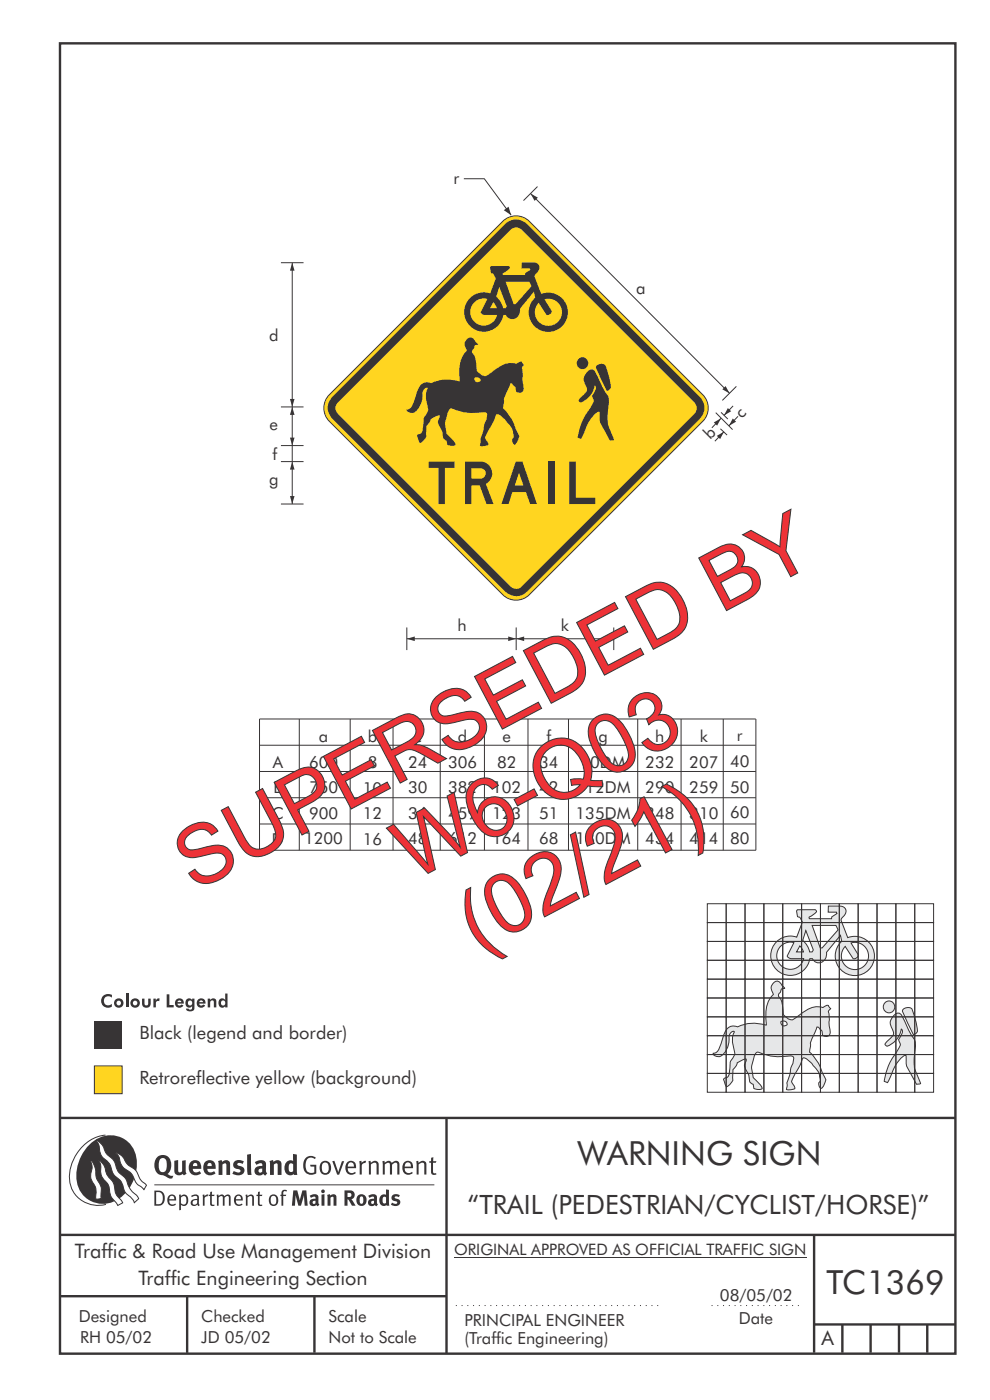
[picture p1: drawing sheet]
<svg xmlns="http://www.w3.org/2000/svg" width="210mm" height="297mm" viewBox="0 0 210 297" stroke-linecap="round" stroke-linejoin="round" font-family="sans-serif">
<path d="M12.7 9.2h190v278h-190zM12.7 237.2h190M94.7 237.1v50.1" fill="none" stroke="#373435" stroke-width=".51"/>
<g fill="#373435">
<path d="M21.9 211.3l.4-.3 .9-.1 .6 .2-.1 .6a.97 .97 0 0 0-1.4-.1 .97 .97 0 0 0 0 1.4 .97 .97 0 0 0 1.4 0v.6a1.48 1.48 0 0 1-1.9-.3 1.48 1.48 0 0 1 .1-2z"/>
<path d="M26.7 210.8h.5v2.9h-.5z"/>
<path d="M30.1 211.9h.5v1a.4 .4 0 0 0 .4 .4 .4 .4 0 0 0 .4-.4v-1h.6v1a.92 .92 0 0 1-1 .9 .92 .92 0 0 1-.9-.9z"/>
<path d="M32.5 211.9h.6l-.1 .5a.63 .63 0 0 1 .9-.6l-.1 .6h-.5l-.2 .2v1.1h-.6z"/>
<path d="M35.4 211h.5v2.2h.9v.5h-1.4z"/>
<path d="M44.1 211.9h.5v.3a.7 .7 0 0 1 .8-.4 .7 .7 0 0 1 .5 .8v1.1h-.5v-1.1a.41 .41 0 0 0-.6-.3 .41 .41 0 0 0-.2 .5v.9h-.5z"/>
<path d="M24.2 212.8a1.01 1.01 0 0 0 2 0 1.01 1.01 0 0 0-2 0zM24.7 212.8a.5 .5 0 0 1 1 0 .5 .5 0 0 1-1 0z"/>
<path d="M27.7 212.8a1.01 1.01 0 0 0 2 0 1.01 1.01 0 0 0-2 0zM28.1 212.8a.5 .5 0 0 1 1 0 .5 .5 0 0 1-1 0z"/>
<path d="M37.4 212.1a.99 .99 0 0 0 0 1.5 .99 .99 0 0 0 1.5-.3l-.4-.2-.3 .2a.44 .44 0 0 1-.6-.4h1.4a.93 .93 0 0 0-.5-1 .93 .93 0 0 0-1.1 .2zM37.7 212.4a.42 .42 0 0 1 .5-.1 .42 .42 0 0 1 .3 .3h-.9z"/>
<path d="M39.8 212.8a.51 .51 0 0 1 1 0 .51 .51 0 0 1-1 0zM39.5 212.1a1.01 1.01 0 0 0-.1 1.1 1.01 1.01 0 0 0 1 .5l.4-.3v.3a.4 .4 0 0 1-.3 .5 .4 .4 0 0 1-.5-.2h-.6a.93 .93 0 0 0 1.1 .6 .93 .93 0 0 0 .7-.9v-1.8h-.4v.3a.73 .73 0 0 0-1.3-.1z"/>
<path d="M42 212.1a.99 .99 0 0 0 0 1.5 .99 .99 0 0 0 1.5-.3l-.4-.2-.2 .2a.44 .44 0 0 1-.7-.4h1.4a.93 .93 0 0 0-.5-1 .93 .93 0 0 0-1.1 .2zM42.3 212.4a.42 .42 0 0 1 .5-.1 .42 .42 0 0 1 .3 .3h-.8z"/>
<path d="M47.8 210.8v1.4a.84 .84 0 0 0-1.2-.2 .84 .84 0 0 0-.2 1.1 .76 .76 0 0 0 .5 .7 .76 .76 0 0 0 .9-.3v.2h.5v-2.9zM47.1 212.3a.47 .47 0 0 1 .5 0 .47 .47 0 0 1 .2 .5l-.1 .3a.46 .46 0 0 1-.8 0v-.6z"/>
</g>
<path d="M20 226.2h5.9v5.8h-5.9z" fill-rule="evenodd" fill="#ffd520" stroke="#373435" stroke-width=".21"/>
<g fill="#373435">
<path d="M64.9 245.6a1.61 1.61 0 0 1 2.1 0l-.2 .3a1.17 1.17 0 0 0-1.4-.2 1.17 1.17 0 0 0-.6 1.3 1.42 1.42 0 0 0 1.2 1.9l.7-.2v-1.2h-.8l-.1-.4h1.3v1.8a1.82 1.82 0 0 1-2.2 0 1.82 1.82 0 0 1-.6-2.1l.2-.7z" fill-rule="evenodd"/>
<path d="M68.2 246.5a1.77 1.77 0 0 0 .4 2.7 1.39 1.39 0 0 0 1.4-.5 1.39 1.39 0 0 0 .2-1.5 1.19 1.19 0 0 0-2-.7zM68.5 246.8a.83 .83 0 0 1 1 .1 .83 .83 0 0 1 .2 .9 .75 .75 0 0 1-.6 1.1 .75 .75 0 0 1-.8-.8v-1z" fill-rule="evenodd"/>
<path d="M70.5 246.4l.4-.1 .8 2.4 .8-2.3h.5l-1.1 2.8h-.4z" fill-rule="evenodd"/>
<path d="M73.6 246.7a1.74 1.74 0 0 0 .5 2.5h.9l.5-.3-.2-.3a.89 .89 0 0 1-1.1 .2 .89 .89 0 0 1-.4-1h1.7a1.15 1.15 0 0 0-.4-1.3 1.15 1.15 0 0 0-1.5 .2zM74 246.8a.67 .67 0 0 1 .8-.1 .67 .67 0 0 1 .3 .8h-1.3z" fill-rule="evenodd"/>
<path d="M76.2 246.4l.4-.1 .1 .4 .5-.4h.5l-.2 .5a.61 .61 0 0 0-.8 .6v1.8h-.4z" fill-rule="evenodd"/>
<path d="M78.1 246.4l.5-.1 .1 .4a.89 .89 0 0 1 .9-.4 .89 .89 0 0 1 .7 .7v2.2h-.4v-2.2l-.1-.2-.3-.1-.8 .4v2.1h-.4z" fill-rule="evenodd"/>
<path d="M81.1 246.4l.4-.1 .1 .4a.83 .83 0 0 1 .8-.4 .83 .83 0 0 1 .7 .5 .86 .86 0 0 1 .9-.5 .86 .86 0 0 1 .7 .7v2.2h-.4l-.1-2.3a.5 .5 0 0 0-.8 0l-.2 .2v2.1h-.5v-2.2l-.4-.3-.7 .4v2.1h-.4z" fill-rule="evenodd"/>
<path d="M85.7 246.7a1.74 1.74 0 0 0 .5 2.5h.9l.5-.3-.2-.3a.89 .89 0 0 1-1.1 .2 .89 .89 0 0 1-.4-1h1.7a1.15 1.15 0 0 0-.5-1.3 1.15 1.15 0 0 0-1.4 .2zM86 246.8a.67 .67 0 0 1 .9-.1 .67 .67 0 0 1 .3 .8h-1.3z" fill-rule="evenodd"/>
<path d="M88.3 246.4l.4-.1 .1 .4a.89 .89 0 0 1 .9-.4 .89 .89 0 0 1 .8 .7v2.2h-.5v-2.2l-.1-.2-.3-.1-.8 .4v2.1h-.4z" fill-rule="evenodd"/>
<path d="M91.5 245.6l.4-.1v.9h.7l-.2 .3h-.5v2.1l.1 .1h.5l.1 .3a.71 .71 0 0 1-1.2-.6v-1.9h-.3v-.3h.3z" fill-rule="evenodd"/>
<path d="M37 246.3l.8-.2v2a.46 .46 0 0 0 .2 .6 .46 .46 0 0 0 .6-.2v-2.2l.8-.2v2.4l.2 .5-.6 .4-.2-.3a1.03 1.03 0 0 1-1.2 .2 1.03 1.03 0 0 1-.6-1.1z" fill-rule="evenodd"/>
<path d="M40.4 246.6a1.64 1.64 0 0 0 0 2.2 1.64 1.64 0 0 0 2.3 .1l-.4-.4a.78 .78 0 0 1-.9 .3 .78 .78 0 0 1-.5-.8h1.8a1.37 1.37 0 0 0-.6-1.7 1.37 1.37 0 0 0-1.7 .3zM41.1 246.9a.48 .48 0 0 1 .6-.1 .48 .48 0 0 1 .2 .6h-1z" fill-rule="evenodd"/>
<path d="M43.5 246.6a1.65 1.65 0 0 0-.2 1.9 1.65 1.65 0 0 0 1.9 .8l.5-.4-.3-.4a.78 .78 0 0 1-.9 .3 .78 .78 0 0 1-.5-.8h1.8a1.37 1.37 0 0 0-.6-1.7 1.37 1.37 0 0 0-1.7 .3zM44.1 246.9a.48 .48 0 0 1 .6-.1 .48 .48 0 0 1 .2 .6h-.9z" fill-rule="evenodd"/>
<path d="M46.3 246.3l.7-.2 .1 .4a.95 .95 0 0 1 1-.3 .95 .95 0 0 1 .7 .8v2.3h-.8v-2.3l-.3-.2-.5 .3v2.2h-.8z" fill-rule="evenodd"/>
<path d="M49.7 246.5a1.73 1.73 0 0 1 2-.1l-.2 .5-.6-.2a.42 .42 0 0 0-.6 .3l.2 .3a1.23 1.23 0 0 1 1.4 1 1.47 1.47 0 0 1-2.3 .9l-.3-.2 .3-.6 .7 .3a.47 .47 0 0 0 .7-.3 .87 .87 0 0 0-1-.5l-.4-.2-.1-.4z" fill-rule="evenodd"/>
<path d="M54.1 246.6l.3 .5 .3-.1a.62 .62 0 0 1 .9 0l.1 .4a1.21 1.21 0 0 0-1.4 .3 1.21 1.21 0 0 0-.1 1.3 1.19 1.19 0 0 0 1.6 .1l.5 .3 .4-.5-.3-.3v-1.4a.96 .96 0 0 0-1.3-1zM55 248l.6-.1v.7a.43 .43 0 0 1-.6 .1 .43 .43 0 0 1 0-.7z" fill-rule="evenodd"/>
<path d="M57.2 246.3l.7-.2 .1 .4a.95 .95 0 0 1 1-.3 .95 .95 0 0 1 .7 .8v2.3h-.8v-2.3l-.2-.2-.6 .3v2.2h-.8z" fill-rule="evenodd"/>
<path d="M62.2 244.8v1.5a1.29 1.29 0 0 0-1.4 .2 1.29 1.29 0 0 0-.5 1.3 1.24 1.24 0 0 0 .6 1.3 1.24 1.24 0 0 0 1.4 0l.1 .2h.7l-.1-4.3zM61.5 246.9l.4-.1 .3 .2v1.5l-.3 .1a.48 .48 0 0 1-.6-.4 1.52 1.52 0 0 1 .2-1.3z" fill-rule="evenodd"/>
<path d="M52.4 245l.8-.2 .2 4.5h-.8l-.1-.2z" fill-rule="evenodd"/>
</g>
<path d="M22.4 240.8a9 9 0 0 0-7.4 10.9 6.2 6.2 0 0 0 7.5 3.8M32.7 251.4h59.4" fill="none" stroke="#373435" stroke-width=".21"/>
<path d="M19.1 242.7a5.7 5.7 0 0 1 6.5-1.4 5.7 5.7 0 0 1 3.4 5.7 8.6 8.6 0 0 1-6.2 8.3 5.7 5.7 0 0 1-6.5-7 9.9 9.9 0 0 1 2.8-5.6z" fill-rule="evenodd" fill="#373435"/>
<path d="M24.5 244.5a3.1 3.1 0 0 1 2.3 2.2l.7 .7a3.2 3.2 0 0 1 2 2.4l.4 .6 1.2 1.1-.6 .9-.2-.3a3.5 3.5 0 0 1-1.9-2.1 3.8 3.8 0 0 0-2.1-2.2 3.5 3.5 0 0 1-1-2.2zM20.4 241.9a3.4 3.4 0 0 1 1.9 2.5l.7 .8a3.3 3.3 0 0 1 1.7 2.6 4.4 4.4 0 0 0 1.7 2l.3 .3a6.1 6.1 0 0 0 2.5 3.7l.2 .5-.9 .9a6.1 6.1 0 0 0-1.9-2.2l-.4-.8a3.6 3.6 0 0 0-1.9-2.8l-.6-1a3.6 3.6 0 0 0-1.9-2.8 3.7 3.7 0 0 1-.8-2.4zM21 246.1a3.4 3.4 0 0 1 1.5 2.7l.6 1a3.8 3.8 0 0 1 1.4 3.1l.3 .7 1.2 1.6-1 .6-.5-.8a3.2 3.2 0 0 1-1.3-2.8 4.3 4.3 0 0 0-1.4-2.2 4.7 4.7 0 0 1-.5-2.9zM19.2 246.1a5.1 5.1 0 0 1 1.2 3.7l.3 .7a3.1 3.1 0 0 1 .7 3l.1 .8-1.1 .2-.1-.8a3.5 3.5 0 0 0-.9-3.3 3.6 3.6 0 0 1 .1-2.5z" fill-rule="evenodd" fill="#fefefe" stroke="#373435" stroke-width=".21"/>
<g fill="#373435">
<path d="M33.4 245.5a2.51 2.51 0 0 0 .4 3.7l.8 .1a2.78 2.78 0 0 0 2 .7l.2-.6h-.6l-.7-.3a2.56 2.56 0 0 0 0-3.8 1.83 1.83 0 0 0-2.1 .2zM34 245.9a.87 .87 0 0 1 1 0 .87 .87 0 0 1 .4 .9v.4a1.17 1.17 0 0 1-.9 1.5l-.3-.1a2.38 2.38 0 0 1-.2-2.7z" fill-rule="evenodd"/>
<path d="M33.1 252.9v2.6a1.12 1.12 0 0 0 1.2-.3 1.12 1.12 0 0 0 .2-1.2l-.1-.5-.3-.4zM32.7 252.6h1.1a1.67 1.67 0 0 1 1.2 1.6 1.67 1.67 0 0 1-1.3 1.6h-1zM36.1 253.9l-.2 .5h1.1a.55 .55 0 0 0-.3-.6 .55 .55 0 0 0-.6 .1zM35.8 253.7a.95 .95 0 0 1 1.2-.1 .95 .95 0 0 1 .4 1.1h-1.5a.72 .72 0 0 0 .4 .8 .72 .72 0 0 0 .9-.2l.1 .3a1.15 1.15 0 0 1-1.5 0 1.15 1.15 0 0 1-.2-1.5zM38.4 254.1v1.2a.7 .7 0 0 0 .9 .1 .7 .7 0 0 0 .2-.9 .61 .61 0 0 0-.4-.7 .61 .61 0 0 0-.7 .3zM38 253.5l.3-.1 .1 .4a.95 .95 0 0 1 1.2-.2 .95 .95 0 0 1 .3 1.2 .92 .92 0 0 1-.5 .9 .92 .92 0 0 1-1-.1v1.1l-.4 .1zM40.9 254.8a.5 .5 0 0 0 .2 .8 .5 .5 0 0 0 .7-.4v-.6zM40.5 253.7a1 1 0 0 1 1.7 .3v1.4l.2 .2-.2 .3-.3-.3a.78 .78 0 0 1-1.4-.1 .78 .78 0 0 1 .8-1.1h.5a.58 .58 0 0 0-.3-.7 .58 .58 0 0 0-.7 .2zM43 253.5l.3-.1 .1 .4 .3-.3 .5-.1-.2 .4a.52 .52 0 0 0-.6 .5v1.5h-.4zM44.6 252.9l.4-.1-.1 .7h.6l-.1 .3h-.5v1.5a.35 .35 0 0 0 .6 .3v.2a.57 .57 0 0 1-.6 .1 .57 .57 0 0 1-.3-.5v-1.6h-.3v-.3h.3zM45.9 253.5l.4-.1 .1 .4 .2-.2a.64 .64 0 0 1 1 .2 .7 .7 0 0 1 .8-.4 .7 .7 0 0 1 .5 .6v1.8h-.3v-1.7l-.3-.4-.7 .4v1.7h-.3v-1.6a.38 .38 0 0 0-.3-.5 .38 .38 0 0 0-.5 .2l-.1 .2v1.7h-.4zM50.2 253.9l-.2 .5h1.1a.55 .55 0 0 0-.2-.6 .55 .55 0 0 0-.7 .1zM49.9 253.7a.95 .95 0 0 1 1.2-.1 .95 .95 0 0 1 .4 1.1h-1.5a.72 .72 0 0 0 .4 .8 .72 .72 0 0 0 .9-.2l.1 .3a1.15 1.15 0 0 1-1.5 0 1.15 1.15 0 0 1-.2-1.5zM52.1 253.5l.3-.1 .1 .4a.72 .72 0 0 1 .8-.4 .72 .72 0 0 1 .6 .6v1.8h-.4v-1.6a.45 .45 0 0 0-.3-.5 .45 .45 0 0 0-.5 .2l-.2 .2v1.7h-.3zM54.7 252.9l.4-.1v.7h.6l-.1 .3h-.5v1.5a.35 .35 0 0 0 .5 .3v.2a.57 .57 0 0 1-.6 .1 .57 .57 0 0 1-.3-.5v-1.6h-.3v-.3h.3zM57.6 253.9l-.2 .7a.65 .65 0 0 0 .3 .8 .65 .65 0 0 0 .8-.2l.1-.1a.93 .93 0 0 0-.7-1.4zM57.3 253.7a1.12 1.12 0 0 1 1.4 0 1.12 1.12 0 0 1 .3 1.5 1.01 1.01 0 0 1-1.3 .6 1.01 1.01 0 0 1-.7-1.2zM59.9 252.6l.5-.2 .5 .2-.1 .2-.4-.1-.3 .2v.6h.6l-.1 .3h-.5v2h-.4v-2h-.2v-.3h.2zM62.2 252.6l-.3 3.2h.7l.1-2.3 .6 2.3h.6l.6-2.3 .1 2.3h.7l-.3-3.2h-.9l-.5 2.1-.5-2.1zM65.7 253.7l.3 .4a.51 .51 0 0 1 .5-.3 .51 .51 0 0 1 .4 .4v.1a.88 .88 0 0 0-1.1 .4 .88 .88 0 0 0 .2 1.1 .9 .9 0 0 0 1.1-.2l.3 .3 .4-.4-.2-.2v-1.1a.87 .87 0 0 0-.5-.8 .87 .87 0 0 0-1 .1zM66.4 254.8h.5v.5l-.1 .1h-.3l-.2-.1zM68.2 253.5v2.3h.6v-2.4zM68.1 252.8a.4 .4 0 0 0 .8 0 .4 .4 0 0 0-.8 0zM69.4 253.5l.1 2.3h.6v-1.7a.33 .33 0 0 1 .4-.2 .33 .33 0 0 1 .3 .4v1.5h.6v-1.7a.75 .75 0 0 0-.6-.7 .75 .75 0 0 0-.8 .3v-.3zM73.1 252.6v3.2h.6v-1.3l.3 .2 .7 1.1h.7l-.9-1.4a.94 .94 0 0 0 .7-1 .94 .94 0 0 0-.9-.8zM73.7 253.1a.51 .51 0 0 1 .8 .1 .51 .51 0 0 1-.2 .7l-.6 .1zM75.9 253.7a1.19 1.19 0 0 0-.1 1.7 1.19 1.19 0 0 0 1.8 0 1.19 1.19 0 0 0-.1-1.6 1.19 1.19 0 0 0-1.6-.1zM76.5 253.9l.2-.1a.99 .99 0 0 1 0 1.6 1.06 1.06 0 0 1-.2-1.5zM78.1 253.7l.3 .4a.51 .51 0 0 1 .5-.3 .51 .51 0 0 1 .5 .4v.1a.88 .88 0 0 0-1.2 .4 .88 .88 0 0 0 .2 1.1 .9 .9 0 0 0 1.1-.2l.3 .3 .4-.4-.2-.2v-1.1a.87 .87 0 0 0-.5-.8 .87 .87 0 0 0-1 .1zM78.9 254.8h.4v.5l-.1 .1h-.3l-.1-.1zM81.9 252.3v1.2a1.2 1.2 0 0 0-1.4 .6 1.2 1.2 0 0 0 .2 1.4l.5 .3 .8-.1v.1h.6l-.1-3.4zM81.4 253.9l.5 .1-.1 1.2a.46 .46 0 0 1-.5 0 .46 .46 0 0 1-.1-.5zM83.3 253.6a.79 .79 0 0 0-.1 .9 .79 .79 0 0 0 .9 .4 .33 .33 0 0 1 0 .5 .33 .33 0 0 1-.5 0l-.4-.3-.3 .5a1.15 1.15 0 0 0 1.2 .3 1.15 1.15 0 0 0 .8-1 1.49 1.49 0 0 0-1.2-.8 .4 .4 0 0 1 .3-.3 .4 .4 0 0 1 .4 .1l.2 .1 .2-.4a1.47 1.47 0 0 0-1.5 0z" fill-rule="evenodd"/>
</g>
<path d="M12.7 262h190M12.7 275h82M39.7 275v12M66.7 275v12M172.7 262v25M172.7 281h30M178.7 281v6M184.7 281v6M190.7 281v6M196.7 281v6" fill="none" stroke="#373435" stroke-width=".51"/>
<path d="M96.7 277h43.1M150.9 277h18.7" fill="none" stroke="#373435" stroke-width=".21" stroke-dasharray=".2 1" stroke-linecap="butt"/>
<path d="M96.3 266.7h74.7" fill="none" stroke="#373435" stroke-width=".21"/>
<path d="M20 216.6h5.9v5.9h-5.9z" fill-rule="evenodd" fill="#373435"/>
<g fill="#e6e7e8" stroke="#373435" stroke-width=".21">
<path d="M189.7 215.3l-.3 .4a1.98 1.98 0 0 0-.1 2.7 1.23 1.23 0 0 1-.3 1.8 2.25 2.25 0 0 0-1.2 1.5l.3 .2a4.4 4.4 0 0 0 3.1-3.5h.1a2.06 2.06 0 0 1-.7 2.2l.1 .3a1.13 1.13 0 0 1 0 1.5 15.8 15.8 0 0 0-3.1 6.6v.4l.7 .3 .3-.6a11.5 11.5 0 0 1 3-5l.5-.2 .1 .1v1.1a5 5 0 0 0 1.2 3.1l1 1.9 .8-.2-.2-.7a8.4 8.4 0 0 1-.9-6.6 3 3 0 0 0-.7-2.9l-1.5-3a2.5 2.5 0 0 0-1.4-1.8zM191.5 214.3a1.22 1.22 0 0 1 1.3-.5 1.22 1.22 0 0 1 .9 1l.6 1.9 .3 2a.8 .8 0 0 1-.9 .7l-1.9-4.1-.3-.7zM187.3 213.6a1.25 1.25 0 0 1 2.5 0 1.25 1.25 0 0 1-2.5 0zM154.4 218.2a15.5 15.5 0 0 0-1.8 4.3l-.8 .9-.5 .1a1.17 1.17 0 0 0 1.9 .4 5.1 5.1 0 0 0 1.5-4.3l.6-.7h.5a6.9 6.9 0 0 0 .1 4.6l-.5 1a2.01 2.01 0 0 0-.5 1.8l-.1 .8a1.31 1.31 0 0 1-1.2 1.7l-.1 .2 .6 1.6a2.32 2.32 0 0 0 1.3-2.8 1.18 1.18 0 0 1 .6-1.4l.2-.3a1.07 1.07 0 0 1 1-1l1-.4v.5a1.72 1.72 0 0 0 .3 2.2l.3 .7 .1 .7a1.03 1.03 0 0 0 .9 1.3l.1 .8 1.2 .3 .6-.2-.3-.7-.8-.9a1.92 1.92 0 0 1-1-2 6.1 6.1 0 0 1 .5-3.6l.4-.5 .3-.1a11.5 11.5 0 0 0 6.9 .8l.4 .1a.97 .97 0 0 1 .1 1.2l-.4 1.2-.5 2.3a2.08 2.08 0 0 0-.3 1.7l-.2 .6 .1 .1h.8l.9-.2v-.4l-.7-1.2 1.8-3.4 .5-1.4a1.01 1.01 0 0 1 1.4 .5l.8 .8a4.1 4.1 0 0 1 1.6 3.5 1 1 0 0 0 .2 1.5 2.58 2.58 0 0 0 1-1.8l-.7-1.4a9.6 9.6 0 0 0-2.8-4.5l.2-.8a7.8 7.8 0 0 1 1.2-3.9l.2-.6h.3l.3 .3a1.17 1.17 0 0 1 .6 1.3 .94 .94 0 0 0 1.2 .3 .94 .94 0 0 0 .4-1.3l-.2-.9-.1-2.6a.75 .75 0 0 1 .4-1l-.5-.7a1.3 1.3 0 0 0-1.1 .5 4.8 4.8 0 0 0-4.6 1.2l-1.2 1a1.47 1.47 0 0 1-2.3-.4l-.4-.3a6.1 6.1 0 0 0-.7-3.7l-.2-.1a.7 .7 0 0 1 .4-1l.2-.7 .6-.2-.4-.4a1.47 1.47 0 0 0-1.4-1 1.64 1.64 0 0 0-.6 2.7 8.6 8.6 0 0 0-1.5 6.6 8.1 8.1 0 0 0-6 .4l-.9-.2-.7 .1zM165.7 216.7a.72 .72 0 0 0 .4 .9 .72 .72 0 0 0 .9-.2 .81 .81 0 0 0-1.3-.7z" fill-rule="evenodd"/>
<path d="M172.3 196.3l1.7 4.8h.4l3.4-3.8-.5-1zM179.3 200.8l1.6 2.5a.77 .77 0 0 0 .8-.1 .77 .77 0 0 0 .3-.7l-1.5-2.4a2.89 2.89 0 0 1 3.7 3 2.89 2.89 0 0 1-4.1 2.4 2.89 2.89 0 0 1-.8-4.7zM165.4 201a2.89 2.89 0 0 0 1 4.4 2.89 2.89 0 0 0 4.1-2h-2.7a.86 .86 0 0 1-.8-.6l1.4-2.8-.5-.1a2.87 2.87 0 0 0-2.5 1.1zM169.7 200.7l-.7 1.3h1.4zM169.1 193l4 .1 .1 .4-1.5 1v.4h4.7v-.4l1.1-.7-.1-.3h-1.7v-1.3h2.5a1.22 1.22 0 0 1 1.3 .9 1.22 1.22 0 0 1-.7 1.5l-.4 .7 1.4 3.5a4.2 4.2 0 0 1 5.4 2.4 4.2 4.2 0 0 1-2.3 5.4 4.2 4.2 0 0 1-5.5-2.3 4.2 4.2 0 0 1 1.2-4.6l-.3-1.3-3 3.6a1.69 1.69 0 0 1-.6 1.9 1.69 1.69 0 0 1-2 0l-.4-.5h-.5a4.2 4.2 0 0 1-5 3.4 4.2 4.2 0 0 1-3.2-5.1 4.2 4.2 0 0 1 5.4-2.9l1.2-3.2-.5-.9-.5-.2-.2-1.2zM170.9 197.4l-.6 2.1 .9 1.1 .6 1.4h.5l.2-.4z" fill-rule="evenodd"/>
</g>
<g fill="none" stroke="#373435" stroke-width=".21">
<path d="M63.5 152.5v27.9M74.3 152.5v27.9M83.4 152.5v27.9M93.4 152.5v27.9M102.8 152.5v27.9M112 152.5v27.9M120.6 152.5v27.9M135.3 152.5v27.9M144.5 152.5v27.9M153.4 152.5v27.9M160.3 158.1h-105.3M160.3 152.5h-105.3v27.9"/>
<path d="M160.3 152.5v27.9h-105.3M160.3 163.7h-105.1M160.3 174.8h-105.3M160.3 169.3h-105.3M150 191.7h4v4h-4zM150 195.7h4v4h-4zM150 199.7h4v4h-4zM154 191.7h4v4h-4zM154 195.7h4v4h-4zM154 199.7h4v4h-4zM158 191.7h4v4h-4zM158 195.7h4v4h-4z"/>
<path d="M158 199.7h4v4h-4zM162 191.7h4v4h-4zM162 195.7h4v4h-4zM162 199.7h4v4h-4zM166 191.7h4v4h-4zM166 195.7h4v4h-4zM166 199.7h4v4h-4zM170 191.7h4v4h-4zM170 195.7h4v4h-4zM170 199.7h4v4h-4zM174 191.7h4v4h-4zM174 195.7h4v4h-4z"/>
<path d="M174 199.7h4v4h-4zM178 191.7h4v4h-4zM178 195.7h4v4h-4zM178 199.7h4v4h-4zM182 191.7h4v4h-4zM182 195.7h4v4h-4zM182 199.7h4v4h-4zM186 191.7h4v4h-4zM186 195.7h4v4h-4zM186 199.7h4v4h-4zM190 191.7h4v4h-4zM190 195.7h4v4h-4z"/>
<path d="M190 199.7h4v4h-4zM194 191.7h4v4h-4zM194 195.7h4v4h-4zM194 199.7h4v4h-4zM150 203.7h4v4h-4zM150 207.7h4v4h-4zM150 211.7h4v4h-4zM150 215.7h4v4h-4zM150 219.7h4v4h-4zM154 203.7h4v4h-4zM154 207.7h4v4h-4zM154 211.7h4v4h-4z"/>
<path d="M154 215.7h4v4h-4zM154 219.7h4v4h-4zM158 203.7h4v4h-4zM158 207.7h4v4h-4zM158 211.7h4v4h-4zM158 215.7h4v4h-4zM158 219.7h4v4h-4zM162 203.7h4v4h-4zM162 207.7h4v4h-4zM162 211.7h4v4h-4zM162 215.7h4v4h-4zM162 219.7h4v4h-4z"/>
<path d="M166 203.7h4v4h-4zM166 207.7h4v4h-4zM166 211.7h4v4h-4zM166 215.7h4v4h-4zM166 219.7h4v4h-4zM170 203.7h4v4h-4zM170 207.7h4v4h-4zM170 211.7h4v4h-4zM170 215.7h4v4h-4zM170 219.7h4v4h-4zM174 203.7h4v4h-4zM174 207.7h4v4h-4z"/>
<path d="M174 211.7h4v4h-4zM174 215.7h4v4h-4zM174 219.7h4v4h-4zM178 203.7h4v4h-4zM178 207.7h4v4h-4zM178 211.7h4v4h-4zM178 215.7h4v4h-4zM178 219.7h4v4h-4zM182 203.7h4v4h-4zM182 207.7h4v4h-4zM182 211.7h4v4h-4zM182 215.7h4v4h-4z"/>
<path d="M182 219.7h4v4h-4zM186 203.7h4v4h-4zM186 207.7h4v4h-4zM186 211.7h4v4h-4zM186 215.7h4v4h-4zM186 219.7h4v4h-4zM190 203.7h4v4h-4zM190 207.7h4v4h-4zM190 211.7h4v4h-4zM190 215.7h4v4h-4zM190 219.7h4v4h-4zM194 203.7h4v4h-4z"/>
<path d="M194 207.7h4v4h-4zM194 211.7h4v4h-4zM194 215.7h4v4h-4zM194 219.7h4v4h-4zM150 223.7h4v4h-4zM150 227.7h4v4h-4zM154 223.7h4v4h-4zM154 227.7h4v4h-4zM158 223.7h4v4h-4zM158 227.7h4v4h-4zM162 223.7h4v4h-4zM162 227.7h4v4h-4z"/>
<path d="M166 223.7h4v4h-4zM166 227.7h4v4h-4zM170 223.7h4v4h-4zM170 227.7h4v4h-4zM174 223.7h4v4h-4zM174 227.7h4v4h-4zM178 223.7h4v4h-4zM178 227.7h4v4h-4zM182 223.7h4v4h-4zM182 227.7h4v4h-4zM186 223.7h4v4h-4zM186 227.7h4v4h-4z"/>
<path d="M190 223.7h4v4h-4zM190 227.7h4v4h-4zM194 223.7h4v4h-4zM194 227.7h4v4h-4z"/>
</g>
<path d="M69.9 83.7l36.7-36.7a4 4 0 0 1 5.7 0l36.8 36.7a4 4 0 0 1 0 5.7l-36.8 36.8a4 4 0 0 1-5.7 0l-36.7-36.8a4 4 0 0 1 0-5.7z" fill-rule="evenodd" fill="#ffd520" stroke="#373435" stroke-width=".21"/>
<path d="M107.2 47.5a3.2 3.2 0 0 1 4.6 0l36.7 36.7a3.2 3.2 0 0 1 0 4.6l-36.7 36.8a3.2 3.2 0 0 1-4.6-.1l-36.7-36.7a3.2 3.2 0 0 1 0-4.5z" fill-rule="evenodd" fill="#373435"/>
<path d="M108.4 48.7a1.66 1.66 0 0 1 2.2-.1l36.7 36.8a1.66 1.66 0 0 1 0 2.4l-36.7 36.8-.7 .3a1.77 1.77 0 0 1-1.5-.4l-36.7-36.7a1.62 1.62 0 0 1 0-2.4z" fill-rule="evenodd" fill="#ffd520"/>
<path d="M98.4 37.9h4.3l5.7 7.8" fill="none" stroke="#373435" stroke-width=".21"/>
<path d="M106.9 44.6l1-.7 .5 1.7z" fill="#373435"/>
<path d="M112.6 41.1l42.2 42.4" fill="none" stroke="#373435" stroke-width=".21"/>
<g fill="#373435">
<path d="M153.2 82.6l.7-.7 .9 1.6z"/>
<path d="M112.6 41.1l1.5 .8-.7 .7z"/>
</g>
<path d="M114 39.6l-3 3M151.8 87.6l3.6 3.5M152.8 91l1.4 1.3M153 87.5l1.4 1.4M153.6 91.6l-2 2M156.2 82l-3 2.9" fill="none" stroke="#373435" stroke-width=".21"/>
<path d="M152.1 92.5l1.5-.9-.8 1.6z" fill="#373435"/>
<path d="M155.5 86.1l-1.9 2" fill="none" stroke="#373435" stroke-width=".21"/>
<path d="M154.4 86.6l.7 .7-1.5 .8z" fill="#373435"/>
<path d="M156.6 88.3l-2 2" fill="none" stroke="#373435" stroke-width=".21"/>
<path d="M155.4 88.8l.7 .7-1.5 .8z" fill="#373435"/>
<path d="M152.9 88.7l-1.9 2.1" fill="none" stroke="#373435" stroke-width=".21"/>
<g fill="#373435">
<path d="M151.4 89.6l1.5-.9-.8 1.6z"/>
<path d="M124.7 78.8l-.4 .4a1.98 1.98 0 0 0 0 2.6 1.23 1.23 0 0 1-.3 1.8 2.25 2.25 0 0 0-1.2 1.5l.2 .3a4.4 4.4 0 0 0 3.1-3.6h.2a2.06 2.06 0 0 1-.7 2.2l.1 .3a1.13 1.13 0 0 1 0 1.5 15.8 15.8 0 0 0-3.1 6.6l-.1 .5 .7 .2 .4-.6a11.5 11.5 0 0 1 3-5l.5-.2 .1 .2v1a5 5 0 0 0 1.2 3.1l1 1.9 .8-.1-.2-.8a8.4 8.4 0 0 1-.9-6.5 3 3 0 0 0-.7-2.9l-1.5-3a2.5 2.5 0 0 0-1.4-1.8zM126.5 77.7a1.22 1.22 0 0 1 1.2-.5 1.22 1.22 0 0 1 1 1l.6 2 .3 2a.8 .8 0 0 1-.9 .6l-2-4-.3-.7zM122.3 77a1.25 1.25 0 0 1 2.5 0 1.25 1.25 0 0 1-2.5 0zM89.3 81.6a15.5 15.5 0 0 0-1.8 4.3l-.7 .9-.5 .1a1.17 1.17 0 0 0 1.9 .4 5.1 5.1 0 0 0 1.5-4.3l.6-.7h.4a6.9 6.9 0 0 0 .2 4.7l-.5 .9a2.01 2.01 0 0 0-.6 1.9l-.1 .8a1.31 1.31 0 0 1-1.1 1.6l-.1 .3 .6 1.5a2.32 2.32 0 0 0 1.3-2.7 1.18 1.18 0 0 1 .5-1.5l.2-.2a1.07 1.07 0 0 1 1-1.1l1.1-.4v.5a1.72 1.72 0 0 0 .2 2.2l.4 .7 .1 .7a1.03 1.03 0 0 0 .9 1.3l.1 .9 1.2 .2 .5-.2-.3-.7-.7-.8a1.92 1.92 0 0 1-1.1-2.1 6.1 6.1 0 0 1 .6-3.6l.4-.5 .3-.1a11.5 11.5 0 0 0 6.8 .9h.5a.97 .97 0 0 1 .1 1.3l-.4 1.1-.6 2.4a2.08 2.08 0 0 0-.3 1.7l-.1 .5 .1 .1h.8l.9-.2v-.3l-.7-1.2 1.8-3.4 .5-1.5a1.01 1.01 0 0 1 1.4 .5l.7 .8a4.1 4.1 0 0 1 1.6 3.5 1 1 0 0 0 .2 1.6 2.58 2.58 0 0 0 1.1-1.9l-.7-1.3a9.6 9.6 0 0 0-2.8-4.5l.1-.9a7.8 7.8 0 0 1 1.3-3.9l.2-.6 .3 .1 .2 .3a1.17 1.17 0 0 1 .6 1.2 .94 .94 0 0 0 1.3 .3 .94 .94 0 0 0 .4-1.2l-.2-1-.1-2.6a.75 .75 0 0 1 .4-1l-.5-.6a1.3 1.3 0 0 0-1.2 .4 4.8 4.8 0 0 0-4.5 1.2l-1.3 1a1.47 1.47 0 0 1-2.2-.4l-.4-.3a6.1 6.1 0 0 0-.7-3.6l-.2-.2a.7 .7 0 0 1 .3-1l.3-.6 .6-.3-.4-.4a1.47 1.47 0 0 0-1.4-1 1.64 1.64 0 0 0-.6 2.7 8.6 8.6 0 0 0-1.5 6.6 8.1 8.1 0 0 0-6.1 .4l-.8-.2-.7 .1zM100.7 80.2a.72 .72 0 0 0 .3 .8 .72 .72 0 0 0 1-.2 .81 .81 0 0 0-1.3-.6z" fill-rule="evenodd"/>
<path d="M107.3 59.8l1.7 4.7h.4l3.4-3.8-.5-.9zM114.3 64.2l1.6 2.6a.77 .77 0 0 0 .8-.1 .77 .77 0 0 0 .3-.8l-1.5-2.4a2.89 2.89 0 0 1 3.7 3 2.89 2.89 0 0 1-4.1 2.4 2.89 2.89 0 0 1-.8-4.7zM100.4 64.4a2.89 2.89 0 0 0 1 4.4 2.89 2.89 0 0 0 4.1-2h-2.7a.86 .86 0 0 1-.8-.6l1.4-2.8-.5-.1a2.87 2.87 0 0 0-2.5 1.1zM104.6 64.1l-.7 1.3h1.5zM104.1 56.4l3.9 .1 .2 .4-1.5 1.1v.3h4.7v-.3l1.1-.8-.1-.2h-1.7v-1.3h2.4a1.22 1.22 0 0 1 1.3 .9 1.22 1.22 0 0 1-.7 1.4l-.3 .7 1.4 3.6a4.2 4.2 0 0 1 5.4 2.3 4.2 4.2 0 0 1-2.4 5.5 4.2 4.2 0 0 1-5.4-2.4 4.2 4.2 0 0 1 1.1-4.6l-.2-1.2-3 3.6a1.69 1.69 0 0 1-.6 1.8 1.69 1.69 0 0 1-2 0l-.4-.5h-.5a4.2 4.2 0 0 1-5 3.5 4.2 4.2 0 0 1-3.2-5.2 4.2 4.2 0 0 1 5.4-2.8l1.2-3.2-.5-1-.6-.2-.2-1.2zM105.9 60.9l-.6 2.1 .9 1 .5 1.4h.6l.2-.4z" fill-rule="evenodd"/>
</g>
<g fill="#373435">
<path d="M90.9 97.9h5.5v1.4h-2v7.6h-1.4v-7.6h-2.1z"/>
<path d="M116.3 97.9h1.4v9h-1.4z"/>
<path d="M120.8 97.9h1.3v7.7h4.2v1.3h-5.5z"/>
<path d="M100 99.3h1.9a1.11 1.11 0 0 1 1.2 1.1 1.11 1.11 0 0 1-1.1 1.2h-2zM98.6 97.9v9h1.4v-3.9h1.8l1.4 3.9h1.5l-1.6-4.2a2.52 2.52 0 0 0 1.2-2.8 2.52 2.52 0 0 0-2.3-2z"/>
<path d="M109.4 97.9h1.4l3.1 9h-1.5l-.8-2.5h-2.9l-.8 2.5h-1.5zM110.1 100.3l-.9 2.7h1.8z"/>
</g>
<path d="M62 55.7v30.6" fill="none" stroke="#373435" stroke-width=".21"/>
<g fill="#373435">
<path d="M61.5 84.6h1l-.5 1.7z"/>
<path d="M62 55.7l.5 1.7h-1z"/>
</g>
<path d="M59.6 55.7h4.8M59.6 86.3h4.8M62 86.3v8.2" fill="none" stroke="#373435" stroke-width=".21"/>
<g fill="#373435">
<path d="M61.5 92.8h1l-.5 1.7z"/>
<path d="M62 86.3l.5 1.7h-1z"/>
</g>
<path d="M86.3 135.5h23.2M109.5 133.1v4.8" fill="none" stroke="#373435" stroke-width=".21"/>
<g fill="#373435">
<path d="M86.3 135.5l1.7-.5v1z"/>
<path d="M107.8 135l1.7 .5-1.7 .5z"/>
</g>
<path d="M86.3 133.1v4.8M109.5 135.5h20.7M130.2 133.1v4.8" fill="none" stroke="#373435" stroke-width=".21"/>
<g fill="#373435">
<path d="M109.5 135.5l1.7-.5v1z"/>
<path d="M128.5 135l1.7 .5-1.7 .5z"/>
</g>
<path d="M59.6 94.5h4.8M62 97.9v9M59.6 106.9h4.8" fill="none" stroke="#373435" stroke-width=".21"/>
<g fill="#373435">
<path d="M61.5 105.2h1l-.5 1.7z"/>
<path d="M62 97.9l.5 1.7h-1z"/>
</g>
<path d="M59.6 97.9h4.8M62 94.5v3.4" fill="none" stroke="#373435" stroke-width=".21"/>
<g font-size="17.6" fill="#ed3237">
<text x="41.2" y="189.2" transform="rotate(-28 41.2 189.2)">SUPERSEDED BY</text>
<text x="87.7" y="187" transform="rotate(-28 87.7 187)">W6-Q03</text>
<text x="101.2" y="202.1" transform="rotate(-28 101.2 202.1)">(02/21)</text>
</g>
<g font-size="7.1" fill="#373435">
<text x="122.5" y="247.2">WARNING SIGN</text>
<text x="175.3" y="274.5">TC1369</text>
</g>
<text font-size="5.6" fill="#373435" x="99.2" y="257.6">“TRAIL (PEDESTRIAN/CYCLIST/HORSE)”</text>
<g font-size="4.2" fill="#373435">
<text x="15.9" y="267">Traffic &amp; Road Use Management Division</text>
<text x="29.4" y="272.6">Traffic Engineering Section</text>
<text x="174.3" y="285.4">A</text>
</g>
<g font-size="3.9" fill="#373435">
<text x="29.6" y="220.5">Black (legend and border)</text>
<text x="29.6" y="230.1">Retroreflective yellow (background)</text>
</g>
<text font-size="3.6" fill="#373435" x="96.2" y="38.9">r</text>
<g font-size="3.5" fill="#373435">
<text x="135" y="62.4">a</text>
<text x="57.1" y="72.3">d</text>
<text x="157.4" y="88.8" transform="rotate(-50 157.4 88.8)">c</text>
<text x="57.1" y="91.2">e</text>
<text x="150.6" y="93.4" transform="rotate(-45 150.6 93.4)">b</text>
<text x="57.8" y="97.6">f</text>
<text x="57.1" y="102.9">g</text>
<text x="97" y="133.9">h</text>
<text x="119" y="133.9">k</text>
<text x="67.7" y="157.4">a</text>
<text x="78" y="157.5">b</text>
<text x="87.9" y="157.4">c</text>
<text x="97.1" y="157.4">d</text>
<text x="106.6" y="157.4">e</text>
<text x="115.9" y="157.4">f</text>
<text x="126.9" y="157.4">g</text>
<text x="139" y="157.4">h</text>
<text x="148.4" y="157.4">k</text>
<text x="156.3" y="157.3">r</text>
<text x="57.9" y="162.9">A</text>
<text x="65.6" y="162.8">600</text>
<text x="78" y="162.9">8</text>
<text x="86.6" y="162.8">24</text>
<text x="95.1" y="162.8">306</text>
<text x="105.4" y="162.8">82</text>
<text x="114.4" y="162.8">34</text>
<text x="123.1" y="162.8">90DM</text>
<text x="136.9" y="162.8">232</text>
<text x="146.2" y="162.8">207</text>
<text x="154.9" y="162.7">40</text>
<text x="57.7" y="173.7">C</text>
<text x="58" y="168.3">B</text>
<text x="65.6" y="168.3">750</text>
<text x="65.6" y="173.7">900</text>
<text x="77" y="168.4">10</text>
<text x="77" y="173.8">12</text>
<text x="86.6" y="168.3">30</text>
<text x="86.6" y="173.7">36</text>
<text x="95.1" y="168.3">382</text>
<text x="95.1" y="173.7">459</text>
<text x="104.4" y="168.3">102</text>
<text x="104.4" y="173.7">123</text>
<text x="114.4" y="168.3">42</text>
<text x="114.4" y="173.7">51</text>
<text x="122.1" y="168.3">112DM</text>
<text x="122.1" y="173.7">135DM</text>
<text x="136.9" y="168.3">290</text>
<text x="136.9" y="173.7">348</text>
<text x="146.2" y="168.3">259</text>
<text x="146.2" y="173.7">310</text>
<text x="154.9" y="168.2">50</text>
<text x="154.9" y="173.6">60</text>
<text x="57.7" y="179.2">D</text>
<text x="64.5" y="179.2">1200</text>
<text x="77" y="179.3">16</text>
<text x="86.6" y="179.2">48</text>
<text x="95.1" y="179.2">612</text>
<text x="104.4" y="179.2">164</text>
<text x="114.4" y="179.2">68</text>
<text x="122.1" y="179.2">180DM</text>
<text x="136.9" y="179.2">434</text>
<text x="146.2" y="179.2">414</text>
<text x="154.9" y="179.1">80</text>
<text x="16.7" y="280.4">Designed</text>
<text x="42.7" y="280.4">Checked</text>
<text x="69.7" y="280.4">Scale</text>
<text x="98.5" y="281.4">PRINCIPAL ENGINEER</text>
<text x="152.7" y="276.1">08/05/02</text>
<text x="156.7" y="281">Date</text>
<text x="17" y="284.8">RH 05/02</text>
<text x="42.7" y="284.8">JD 05/02</text>
<text x="69.7" y="285">Not to Scale</text>
<text x="98.5" y="285.1">(Traffic Engineering)</text>
</g>
<text font-size="3.4" fill="#373435" x="96.3" y="266.3">ORIGINAL APPROVED AS OFFICIAL TRAFFIC SIGN</text>
</svg>
